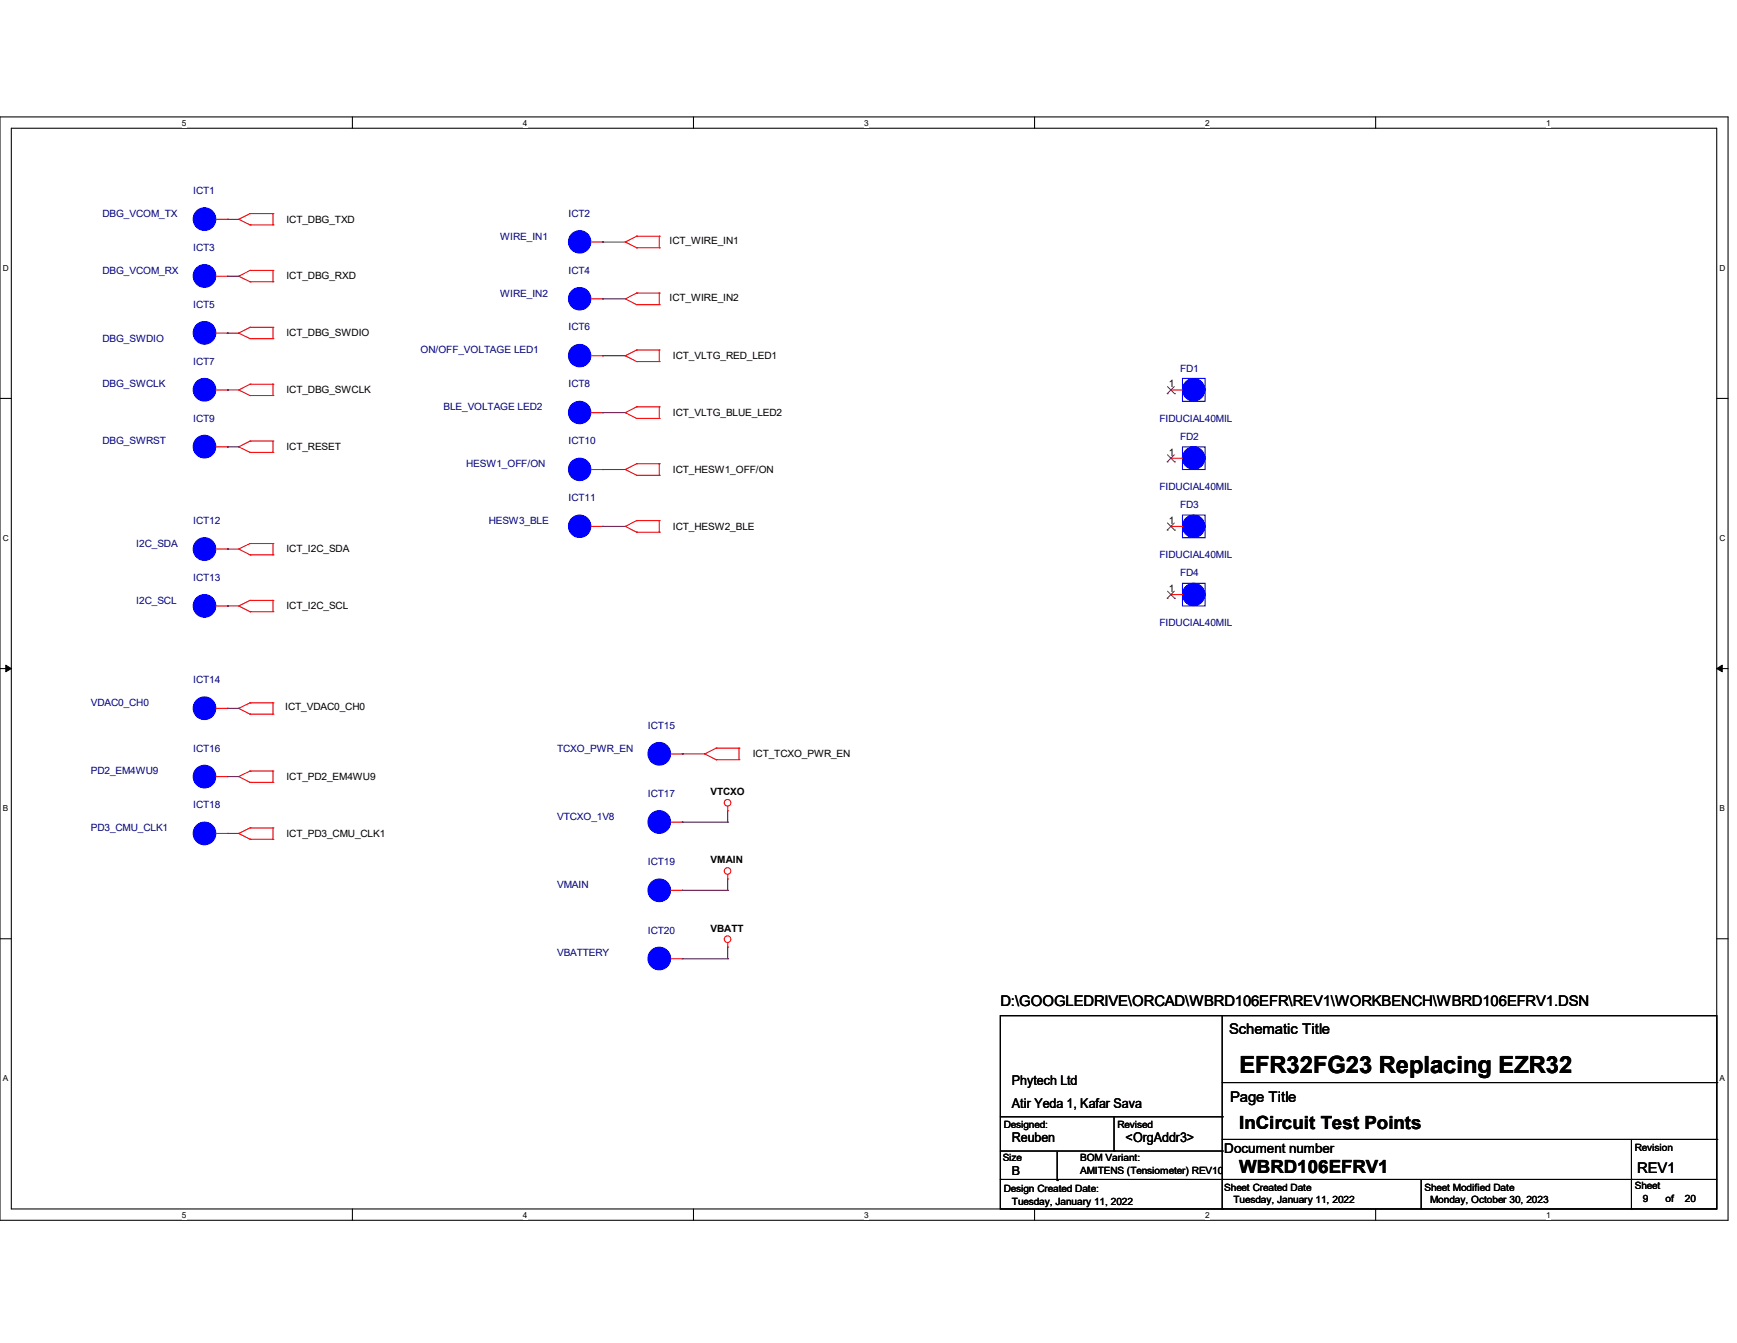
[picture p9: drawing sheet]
<svg xmlns="http://www.w3.org/2000/svg" width="279mm" height="216mm" viewBox="0 0 279 216" stroke-linecap="round" stroke-linejoin="round" font-family="sans-serif">
<path d="M0 18.8h278v177.4h-278zM1.8 20.6h274.3v173.8h-274.3z" fill="none" stroke="#000" stroke-width=".17"/>
<g fill="#fff">
<path d="M29.3 19h.7v1.5h-.7z"/>
<path d="M29.3 194.6h.7v1.4h-.7z"/>
</g>
<path d="M56.7 18.8v1.8M56.7 194.4v1.8" fill="none" stroke="#000" stroke-width=".17"/>
<g fill="#fff">
<path d="M84.1 19h.7v1.5h-.7z"/>
<path d="M84.1 194.6h.7v1.4h-.7z"/>
</g>
<path d="M111.5 18.8v1.8M111.5 194.4v1.8" fill="none" stroke="#000" stroke-width=".17"/>
<g fill="#fff">
<path d="M139 19h.7v1.5h-.7z"/>
<path d="M139 194.6h.7v1.4h-.7z"/>
</g>
<path d="M166.4 18.8v1.8M166.4 194.4v1.8" fill="none" stroke="#000" stroke-width=".17"/>
<g fill="#fff">
<path d="M193.8 19h.8v1.5h-.8z"/>
<path d="M193.8 194.6h.8v1.4h-.8z"/>
</g>
<path d="M221.3 18.8v1.8M221.3 194.4v1.8" fill="none" stroke="#000" stroke-width=".17"/>
<g fill="#fff">
<path d="M248.7 19h.7v1.5h-.7z"/>
<path d="M248.7 194.6h.7v1.4h-.7z"/>
<path d="M.5 42.3h.9v1.5h-.9z"/>
<path d="M276.6 42.3h.9v1.5h-.9z"/>
<path d="M.5 85.8h.9v1.4h-.9z"/>
<path d="M276.6 85.8h.9v1.4h-.9z"/>
</g>
<path d="M0 64.1h1.8M276.1 64.1h1.9" fill="none" stroke="#000" stroke-width=".17"/>
<g fill="#fff">
<path d="M.5 129.2h.8v1.5h-.8z"/>
<path d="M276.6 129.2h.9v1.5h-.9z"/>
</g>
<path d="M0 107.5h1.8M276.1 107.5h1.9" fill="none" stroke="#000" stroke-width=".17"/>
<path d="M.9 106.9l.9 .6-.9 .5zM276.1 107.5l.9-.6v1.1z" fill="#000" stroke="#000" stroke-width=".16"/>
<g fill="#fff">
<path d="M.5 172.6h.8v1.5h-.8z"/>
<path d="M276.6 172.6h.9v1.5h-.9z"/>
</g>
<g fill="none" stroke="#000" stroke-width=".17">
<path d="M0 150.9h1.8M276.1 150.9h1.9M160.9 163.3h115.2v31.1h-115.2zM160.9 179.5h35.7M179.2 179.5v5.5M196.6 179.5h.1M196.6 174h79.5M196.6 163.3v31.1M276.1 174h.1M160.9 189.6h.1M160.9 189.6h115.2M160.9 185h35.7"/>
<path d="M170.1 189.8h.1M170.1 185.2v4.6M179.2 185h.1M196.6 189.6h.1M196.6 194.4h.1M196.6 185h.1M196.6 183.2h79.5M228.6 194.4h.1M228.6 189.6v4.8M262.4 189.6h.1M262.4 194.4h.1M262.4 183.2v11.2"/>
<path d="M276.1 183.2h.1"/>
</g>
<g fill="none" stroke="#f00" stroke-width=".17">
<path d="M34.8 35.3h1.8M36.6 35.3h.1M38.4 35.3h.1M38.4 35.3l1.8 .9M40.2 34.3h.1M40.2 36.2h.1M40.2 34.3l-1.8 1M40.2 34.3h3.7M40.2 36.2h3.7M43.9 34.3h.1M43.9 36.2h.1M43.9 34.3v1.9"/>
<path d="M95.1 38.9h1.8M96.9 38.9h.1M100.6 38.9h.1M100.6 38.9l1.8 .9M102.4 39.8h.1M102.4 38h.1M102.4 39.8h3.6M102.4 38h3.6M102.4 38l-1.8 .9M106 39.8h.1M106 38h.1M106 38v1.8"/>
<path d="M34.8 44.4h1.8M34.8 53.6h1.8M36.6 44.4h.1M36.6 53.6h.1M38.4 44.4h.1M38.4 53.6h.1M38.4 44.4l1.8 .9M38.4 53.6l1.8 .8M40.2 43.5h.1M40.2 45.3h.1M40.2 52.6h.1M40.2 54.4h.1"/>
<path d="M40.2 43.5l-1.8 .9M40.2 43.5h3.7M40.2 45.3h3.7M40.2 52.6l-1.8 1M40.2 52.6h3.7M40.2 54.4h3.7M43.9 43.5h.1M43.9 45.3h.1M43.9 52.6h.1M43.9 54.4h.1M43.9 43.5v1.8M43.9 52.6v1.8"/>
<path d="M95.1 57.2h1.8M95.1 48h1.8M96.9 57.2h.1M96.9 48h.1M100.6 48h.1M100.6 57.2h.1M100.6 48l1.8 1M100.6 57.2l1.8 .9M102.4 49h.1M102.4 47.1h.1M102.4 56.3h.1M102.4 58.1h.1"/>
<path d="M102.4 49h3.6M102.4 47.1h3.6M102.4 47.1l-1.8 .9M102.4 56.3l-1.8 .9M102.4 56.3h3.6M102.4 58.1h3.6M106 49h.1M106 47.1h.1M106 56.3h.1M106 58.1h.1M106 47.1v1.9M106 56.3v1.8"/>
<path d="M34.8 62.7h1.8M34.8 71.8h1.8M36.6 71.8h.1M36.6 62.7h.1M38.4 62.7h.1M38.4 71.8h.1M38.4 62.7l1.8 .9M38.4 71.8l1.8 .9M40.2 61.8h.1M40.2 63.6h.1M40.2 70.9h.1M40.2 72.7h.1"/>
<path d="M40.2 61.8l-1.8 .9M40.2 61.8h3.7M40.2 63.6h3.7M40.2 70.9l-1.8 .9M40.2 70.9h3.7M40.2 72.7h3.7M43.9 61.8h.1M43.9 63.6h.1M43.9 70.9h.1M43.9 72.7h.1M43.9 61.8v1.8M43.9 70.9v1.8"/>
<path d="M95.1 66.3h1.8M95.1 75.5h1.8M96.9 66.3h.1M96.9 75.5h.1M100.6 75.5h.1M100.6 66.3h.1M100.6 75.5l1.8 .9M100.6 66.3l1.8 1M102.4 74.5h.1M102.4 76.4h.1M102.4 65.4h.1M102.4 67.3h.1"/>
<path d="M102.4 74.5l-1.8 1M102.4 74.5h3.6M102.4 76.4h3.6M102.4 65.4l-1.8 .9M102.4 65.4h3.6M102.4 67.3h3.6M106 74.5h.1M106 76.4h.1M106 65.4h.1M106 67.3h.1M106 65.4v1.9M106 74.5v1.9"/>
<path d="M188.3 62.7h.1M188.3 73.7h.1M188.3 62.7h1.9M188.3 73.7h1.9M34.8 88.3h1.8M34.8 97.4h1.8M36.6 88.3h.1M36.6 97.4h.1M38.4 88.3h.1M38.4 97.4h.1M38.4 88.3l1.8 .9M38.4 97.4l1.8 .9"/>
<path d="M40.2 87.4h.1M40.2 89.2h.1M40.2 96.5h.1M40.2 98.3h.1M40.2 87.4l-1.8 .9M40.2 87.4h3.7M40.2 89.2h3.7M40.2 96.5l-1.8 .9M40.2 96.5h3.7M40.2 98.3h3.7M43.9 87.4h.1M43.9 89.2h.1"/>
<path d="M43.9 96.5h.1M43.9 98.3h.1M43.9 87.4v1.8M43.9 96.5v1.8M95.1 84.6h1.8M96.9 84.6h.1M100.6 84.6h.1M100.6 84.6l1.8 1M102.4 83.7h.1M102.4 85.6h.1M102.4 83.7l-1.8 .9M102.4 83.7h3.6"/>
<path d="M102.4 85.6h3.6M106 83.7h.1M106 85.6h.1M106 83.7v1.9M188.3 84.6h.1M188.3 95.6h.1M188.3 84.6h1.9M188.3 95.6h1.9M34.8 113.9h1.8M36.6 113.9h.1M38.4 113.9h.1M38.4 113.9l1.8 .9"/>
<path d="M40.2 114.8h.1M40.2 113h.1M40.2 114.8h3.7M40.2 113h3.7M40.2 113l-1.8 .9M43.9 114.8h.1M43.9 113h.1M43.9 113v1.8M34.8 134h1.8M34.8 124.8h1.8M36.6 134h.1M36.6 124.8h.1"/>
<path d="M38.4 124.8h.1M38.4 134h.1M38.4 124.8l1.8 1M38.4 134l1.8 .9M40.2 124h.1M40.2 125.8h.1M40.2 133.1h.1M40.2 134.9h.1M40.2 124l-1.8 .8M40.2 124h3.7M40.2 125.8h3.7M40.2 133.1l-1.8 .9"/>
<path d="M40.2 133.1h3.7M40.2 134.9h3.7M43.9 124h.1M43.9 125.8h.1M43.9 133.1h.1M43.9 134.9h.1M43.9 124v1.8M43.9 133.1v1.8M107.9 132.2h1.8M107.9 121.2h1.8M109.7 132.2h.1M109.7 121.2h.1"/>
<path d="M113.4 121.2h.1M113.4 121.2l1.8 .9M115.2 120.3h.1M115.2 122.1h.1M115.2 120.3l-1.8 .9M115.2 120.3h3.7M115.2 122.1h3.7M117.1 130.3h.1M117.1 129.6v.7M118.9 120.3h.1M118.9 122.1h.1M118.9 120.3v1.8"/>
<path d="M107.9 154.1h1.8M107.9 143.1h1.8M109.7 154.1h.1M109.7 143.1h.1M117.1 141.3h.1M117.1 152.3h.1M117.1 140.6v.7M117.1 151.6v.7"/>
<circle cx="117" cy="129.1" r=".53"/>
<circle cx="117" cy="140" r=".53"/>
<circle cx="117" cy="151" r=".53"/>
</g>
<g fill="#00f" stroke="#00f" stroke-width=".17">
<circle cx="32.9" cy="88.3" r="1.82"/>
<circle cx="93.2" cy="66.3" r="1.8"/>
<circle cx="93.2" cy="57.2" r="1.8"/>
<circle cx="192" cy="62.7" r="1.8"/>
<circle cx="93.2" cy="84.6" r="1.8"/>
<circle cx="32.9" cy="134" r="1.82"/>
<circle cx="32.9" cy="44.4" r="1.82"/>
<circle cx="106" cy="154.1" r="1.82"/>
<circle cx="192" cy="73.6" r="1.8"/>
<circle cx="32.9" cy="97.4" r="1.82"/>
<circle cx="32.9" cy="71.8" r="1.82"/>
<circle cx="93.2" cy="75.5" r="1.8"/>
<circle cx="192" cy="84.6" r="1.8"/>
<circle cx="93.2" cy="48" r="1.8"/>
<circle cx="106" cy="132.1" r="1.82"/>
<circle cx="32.9" cy="113.9" r="1.82"/>
<circle cx="192" cy="95.6" r="1.8"/>
<circle cx="32.9" cy="53.5" r="1.82"/>
<circle cx="32.9" cy="35.2" r="1.82"/>
<circle cx="106" cy="121.2" r="1.82"/>
<circle cx="106" cy="143.1" r="1.82"/>
<circle cx="32.9" cy="62.7" r="1.82"/>
<circle cx="93.2" cy="38.9" r="1.8"/>
<circle cx="32.9" cy="124.8" r="1.82"/>
</g>
<path d="M190.2 60.8h3.6v3.7h-3.6zM190.2 71.8h3.6v3.7h-3.6zM190.2 82.8h3.6v3.6h-3.6zM190.2 93.8h3.6v3.6h-3.6z" fill="none" stroke="#00f" stroke-width=".17"/>
<g fill="none" stroke="#804000" stroke-width=".16">
<path d="M187.7 63.3h.1M187.7 74.3h.1M187.8 62.1l1.1 1.2M187.8 73.1l1.1 1.2M188.9 62.1l-1.2 1.2M188.9 73.1l-1.2 1.2M188.9 63.3h.1M188.9 74.3h.1M187.7 85.2h.1M187.7 96.2h.1M187.8 84.1l1.1 1.1M187.8 95l1.1 1.2"/>
<path d="M188.9 84.1l-1.2 1.1M188.9 95l-1.2 1.2M188.9 85.2h.1M188.9 96.2h.1"/>
</g>
<g fill="none" stroke="#800040" stroke-width=".17">
<path d="M36.6 35.3h.1M36.6 35.3h1.8M96.9 38.9h.1M96.9 38.9h3.7M36.6 44.4h.1M36.6 53.6h.1M36.6 44.4h1.8M36.6 53.6h1.8M96.9 48h.1M96.9 57.2h.1M96.9 48h3.7M96.9 57.2h3.7"/>
<path d="M36.6 62.7h.1M36.6 71.8h.1M36.6 62.7h1.8M36.6 71.8h1.8M96.9 75.5h.1M96.9 66.3h.1M96.9 75.5h3.7M96.9 66.3h3.7M36.6 88.3h.1M36.6 97.4h.1M36.6 88.3h1.8M36.6 97.4h1.8"/>
<path d="M96.9 84.6h.1M96.9 84.6h3.7M36.6 113.9h.1M36.6 113.9h1.8M36.6 124.8h.1M36.6 134h.1M36.6 124.8h1.8M36.6 134h1.8M109.7 121.2h.1M109.7 132.2h.1M109.7 121.2h3.7M109.7 132.2h7.4"/>
<path d="M117.1 132.2h.1M117.1 130.3v1.9M109.7 143.1h.1M109.7 154.1h.1M109.7 143.1h7.4M109.7 154.1h7.4M117.1 143.1h.1M117.1 154.1h.1M117.1 141.3v1.8M117.1 152.3v1.8"/>
</g>
<text font-size="3.8" x="199.3" y="172.5">EFR32FG23 Replacing EZR32</text>
<g font-size="2.9">
<text x="199.3" y="181.5">InCircuit Test Points</text>
<text x="199.3" y="188.6">WBRD106EFRV1</text>
</g>
<g font-size="2.4">
<text x="160.9" y="161.8">D:\GOOGLEDRIVE\ORCAD\WBRD106EFR\REV1\WORKBENCH\WBRD106EFRV1.DSN</text>
<text x="197.7" y="166.2">Schematic Title</text>
<text x="197.9" y="177.2">Page Title</text>
<text x="263.4" y="188.5">REV1</text>
</g>
<g font-size="2.2">
<text x="162.8" y="178.1">Atir Yeda 1, Kafar Sava</text>
<text x="162.8" y="174.4">Phytech Ltd</text>
<text x="162.8" y="183.6">Reuben</text>
<text x="181.1" y="183.6">&lt;OrgAddr3&gt;</text>
<text x="196.9" y="185.4">Document number</text>
</g>
<text font-size="2" x="162.8" y="188.8">B</text>
<g font-size="1.7">
<text x="188" y="62.3">1</text>
<text x="188" y="73.2">1</text>
<text x="188" y="84.2">1</text>
<text x="188" y="95.2">1</text>
</g>
<g font-size="1.6" fill="#000080">
<text x="16.5" y="34.8">DBG_VCOM_TX</text>
<text x="31.1" y="31.2">ICT1</text>
<text x="91.4" y="34.8">ICT2</text>
<text x="31.1" y="40.3">ICT3</text>
<text x="80.5" y="38.5">WIRE_IN1</text>
<text x="16.5" y="44">DBG_VCOM_RX</text>
<text x="80.5" y="47.7">WIRE_IN2</text>
<text x="91.4" y="44">ICT4</text>
<text x="31.1" y="49.5">ICT5</text>
<text x="91.4" y="53.1">ICT6</text>
<text x="16.5" y="55">DBG_SWDIO</text>
<text x="31.1" y="58.6">ICT7</text>
<text x="67.6" y="56.8">ON/OFF_VOLTAGE LED1</text>
<text x="189.8" y="59.7">FD1</text>
<text x="16.5" y="62.3">DBG_SWCLK</text>
<text x="71.3" y="66">BLE_VOLTAGE LED2</text>
<text x="91.4" y="62.3">ICT8</text>
<text x="16.5" y="71.4">DBG_SWRST</text>
<text x="31.1" y="67.8">ICT9</text>
<text x="91.4" y="71.4">ICT10</text>
<text x="186.5" y="67.8">FIDUCIAL40MIL</text>
<text x="189.8" y="70.7">FD2</text>
<text x="75" y="75.1">HESW1_OFF/ON</text>
<text x="91.4" y="80.6">ICT11</text>
<text x="186.5" y="78.7">FIDUCIAL40MIL</text>
<text x="189.8" y="81.7">FD3</text>
<text x="21.9" y="87.9">I2C_SDA</text>
<text x="31.1" y="84.2">ICT12</text>
<text x="78.6" y="84.2">HESW3_BLE</text>
<text x="186.5" y="89.7">FIDUCIAL40MIL</text>
<text x="31.1" y="93.4">ICT13</text>
<text x="189.8" y="92.7">FD4</text>
<text x="21.9" y="97">I2C_SCL</text>
<text x="186.5" y="100.7">FIDUCIAL40MIL</text>
<text x="14.6" y="113.5">VDAC0_CH0</text>
<text x="31.1" y="109.9">ICT14</text>
<text x="104.2" y="117.1">ICT15</text>
<text x="14.6" y="124.5">PD2_EM4WU9</text>
<text x="31.1" y="120.8">ICT16</text>
<text x="89.6" y="120.8">TCXO_PWR_EN</text>
<text x="31.1" y="130">ICT18</text>
<text x="89.6" y="131.8">VTCXO_1V8</text>
<text x="104.2" y="128.1">ICT17</text>
<text x="14.6" y="133.6">PD3_CMU_CLK1</text>
<text x="89.6" y="142.8">VMAIN</text>
<text x="104.2" y="139.1">ICT19</text>
<text x="89.6" y="153.7">VBATTERY</text>
<text x="104.2" y="150.1">ICT20</text>
</g>
<g font-size="1.6">
<text x="46.1" y="35.8">ICT_DBG_TXD</text>
<text x="107.7" y="39.2">ICT_WIRE_IN1</text>
<text x="46.1" y="44.9">ICT_DBG_RXD</text>
<text x="107.7" y="48.4">ICT_WIRE_IN2</text>
<text x="46.1" y="54.1">ICT_DBG_SWDIO</text>
<text x="108.2" y="57.7">ICT_VLTG_RED_LED1</text>
<text x="46.1" y="63.2">ICT_DBG_SWCLK</text>
<text x="108.2" y="66.8">ICT_VLTG_BLUE_LED2</text>
<text x="46.1" y="72.3">ICT_RESET</text>
<text x="108.2" y="76">ICT_HESW1_OFF/ON</text>
<text x="46.1" y="88.8">ICT_I2C_SDA</text>
<text x="108.2" y="85.1">ICT_HESW2_BLE</text>
<text x="46.1" y="98">ICT_I2C_SCL</text>
<text x="45.9" y="114.2">ICT_VDAC0_CH0</text>
<text x="46.1" y="125.4">ICT_PD2_EM4WU9</text>
<text x="121.1" y="121.7">ICT_TCXO_PWR_EN</text>
<text x="114.3" y="127.8">VTCXO</text>
<text x="46.1" y="134.5">ICT_PD3_CMU_CLK1</text>
<text x="114.3" y="138.8">VMAIN</text>
<text x="114.3" y="149.8">VBATT</text>
<text x="161.5" y="181.4">Designed:</text>
<text x="179.7" y="181.4">Revised</text>
<text x="263" y="185">Revision</text>
<text x="161.3" y="186.7">Size</text>
<text x="161.5" y="191.6">Design Created Date:</text>
<text x="173.7" y="186.7">BOM Variant:</text>
<text x="173.7" y="188.7">AMITENS (Tensiometer) REV10</text>
<text x="196.9" y="191.4">Sheet Created Date</text>
<text x="229.1" y="191.4">Sheet Modified Date</text>
<text x="263" y="191.2">Sheet</text>
<text x="162.8" y="193.8">Tuesday, January 11, 2022</text>
<text x="198.4" y="193.4">Tuesday, January 11, 2022</text>
<text x="230" y="193.4">Monday, October 30, 2023</text>
<text x="264.2" y="193.3">9</text>
<text x="267.9" y="193.3">of</text>
<text x="271" y="193.3">20</text>
</g>
<g font-size="1.3">
<text x="29.3" y="20.2">5</text>
<text x="84.1" y="20.2">4</text>
<text x="139" y="20.2">3</text>
<text x="193.8" y="20.2">2</text>
<text x="248.7" y="20.2">1</text>
<text x=".5" y="43.5">D</text>
<text x="276.6" y="43.5">D</text>
<text x=".5" y="87">C</text>
<text x="276.6" y="87">C</text>
<text x=".5" y="130.4">B</text>
<text x="276.6" y="130.4">B</text>
<text x=".5" y="173.8">A</text>
<text x="276.6" y="173.8">A</text>
<text x="29.3" y="195.7">5</text>
<text x="84.1" y="195.7">4</text>
<text x="139" y="195.7">3</text>
<text x="193.8" y="195.7">2</text>
<text x="248.7" y="195.7">1</text>
</g>
</svg>
